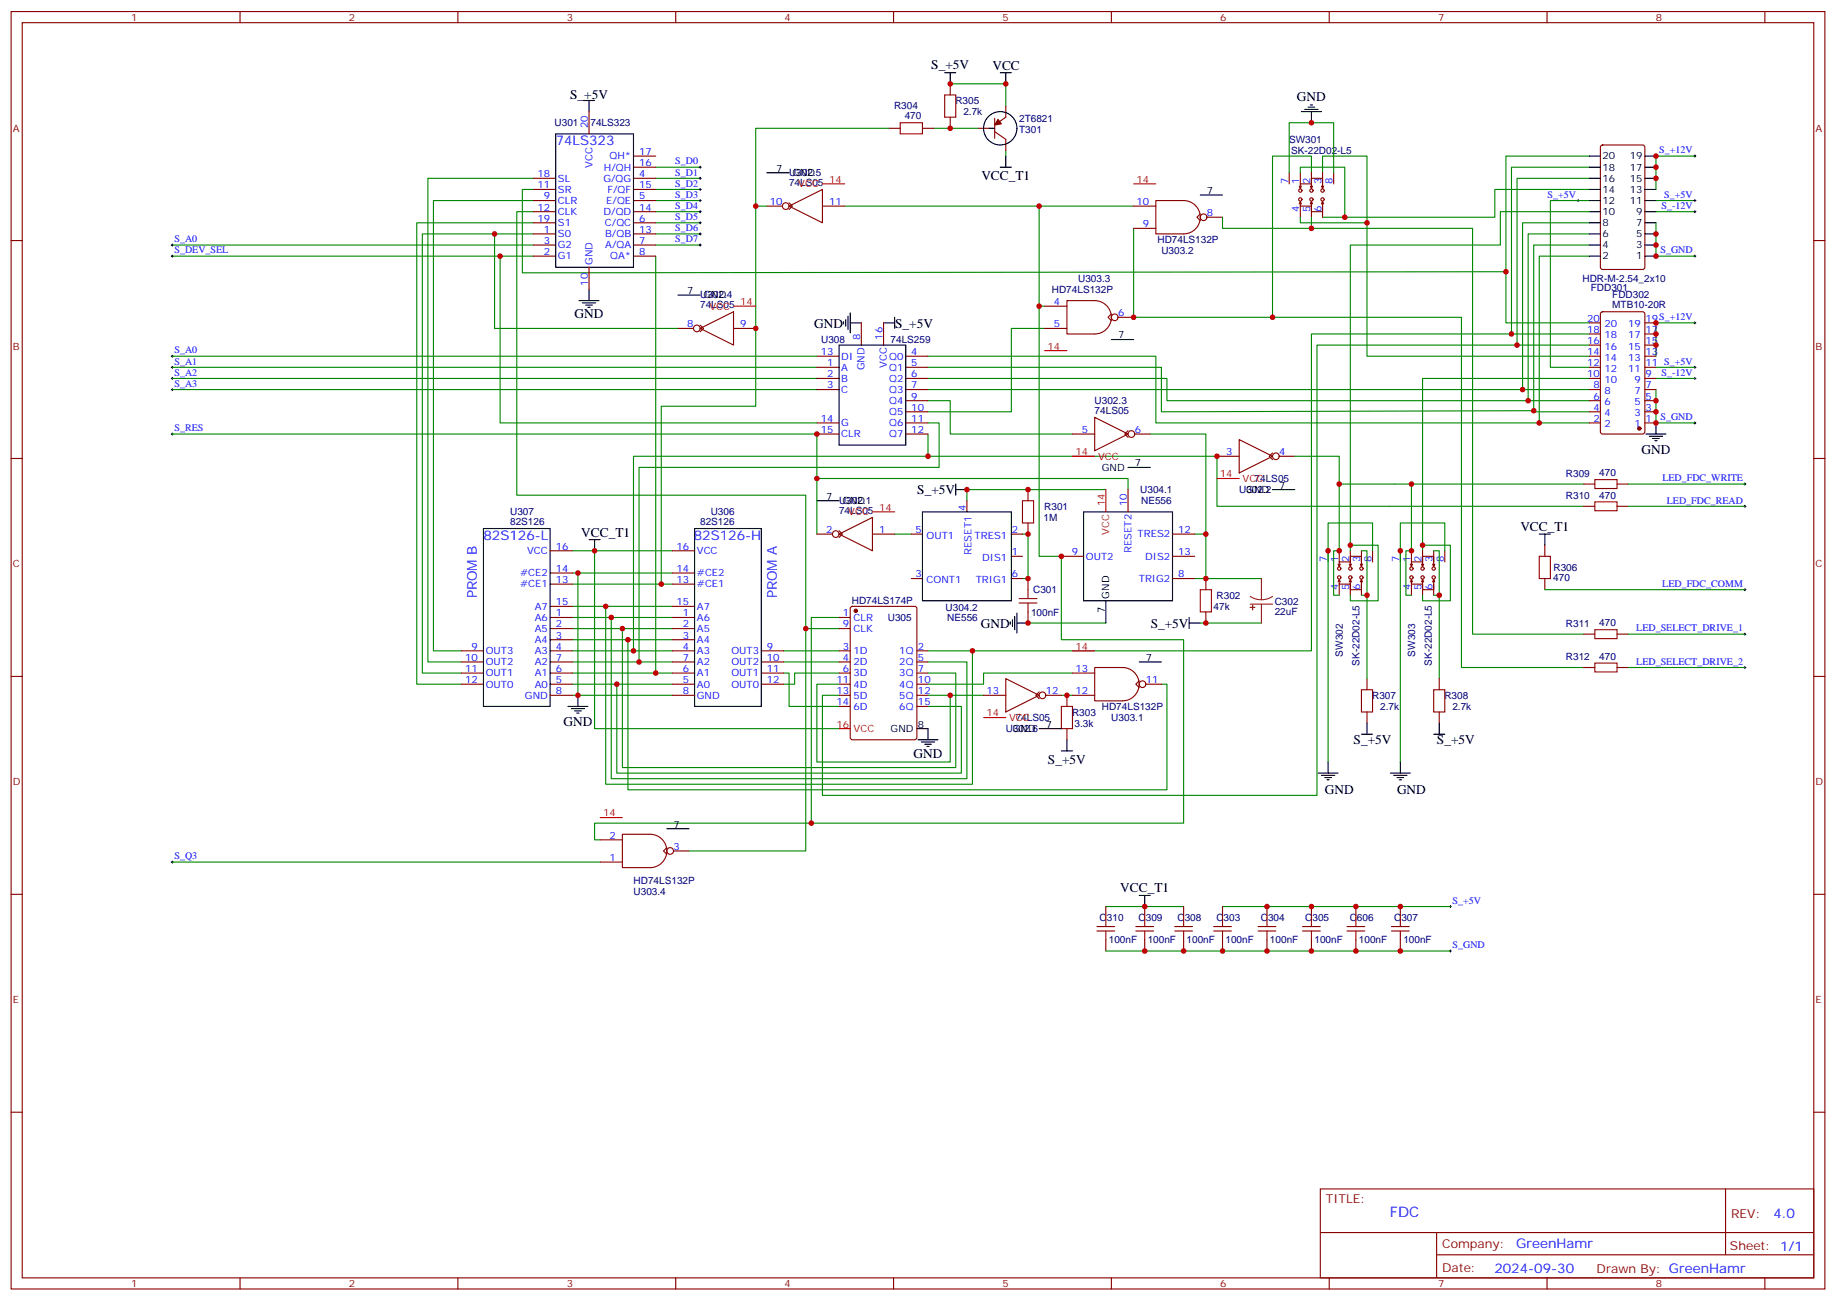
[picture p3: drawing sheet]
<svg xmlns="http://www.w3.org/2000/svg" width="583mm" height="413mm" viewBox="0 0 583 413" stroke-linecap="round" stroke-linejoin="round" font-family="sans-serif">
<g fill="none" stroke="#870000" stroke-width=".35">
<path d="M3.5 3.7h575.8v405.3h-575.8zM7.1 7.2h568.6v398.3h-568.6zM76.2 3.7v3.5M145.3 3.7v3.5M214.5 3.7v3.5M283.6 3.7v3.5M352.8 3.7v3.5M421.9 3.7v3.5M491.1 3.7v3.5M560.2 3.7v3.5M187 35.4v7.1M301.6 26.6v3.5"/>
<path d="M301.6 37.2v3.5M315.7 37.5v6.4M319.3 33.7v3.5l-3.6 2.5M169.3 56.6h7.1M201.1 53.1h7M201.1 56.6h7M201.1 49.5h7M282.2 40.7h3.6M292.8 40.7h3.5M310.4 40.7h3.6M315.7 41.8l3.6 2.4v3.6M409.2 54.8v3.5"/>
<path d="M412.4 59.1l.3 .7M412.7 54.8v3.5M413.1 59.1l-.4 .7M415.9 59.1l.4 .7M416.3 54.8v3.5v-1.7h3.5v3.2l.4-.7M416.6 59.1l-.3 .7v-1.5h-3.6v1.5M419.5 59.1l.3 .7M419.8 54.8v3.5M423.3 54.8v3.5M508.2 46.2l.5-.2h12.7l.7 .4v38.4l-.5 .7h-12.9l-.6-.4-.1-38.4zM3.5 76.3h3.6M169.3 60.1h7.1"/>
<path d="M169.3 63.6h7.1M169.3 67.2h7.1M169.3 70.7h7.1M169.3 74.2h7.1M169.3 77.8h7.1M201.1 60.1h7M201.1 63.6h7M201.1 67.2h7M201.1 70.7h7M201.1 74.2h7M201.1 77.8h7M243.4 65.4h5"/>
<path d="M250.5 65.4l10.6-5.3v10.6zM250.5 64.3l1 1.1-1 1.1M261.1 65.4h7M359.8 65.4h7.1M359.8 72.5h7.1M366.9 63.6h8.8a5.3 5.3 0 0 1 5.3 5.3 5.3 5.3 0 0 1-5.3 5.3h-8.8zM381 67.9l-1.1 1 1.1 1.1M383.1 68.9h5M412.7 64v1.4h3.6v-1.4l.3 .7M412.7 65.4v3.5M412.7 64l.4 .7M412.7 64l-.3 .7"/>
<path d="M416.3 64l-.4 .7M419.8 65.4v3.5M419.8 64l-.3 .7M420.2 64.7l-.4-.7v3.2h-3.5v-1.8v3.5M575.7 76.3h3.6M169.3 81.3h7.1M187 84.8v7.1M201.1 81.3h7M331.6 97.2h7.1M338.7 95.4h8.8a5.3 5.3 0 0 1 5.3 5.3 5.3 5.3 0 0 1-5.3 5.3h-8.8zM352.8 99.6l-1.1 1.1 1.1 1M508.2 99.1l.5-.2h12.7l.7 .4v37.7l-.5 .7h-12.9l-.6-.4-.1-37.7z"/>
<path d="M215.2 104.2h4.9M222.2 104.2l10.6-5.3v10.6zM222.2 103.2l1.1 1-1.1 1.1M232.8 104.2h7.1M259.3 116.6h7M259.3 113h7M273.4 102.4v7.1M280.5 102.4v7.1M287.5 116.6h7.1M287.5 113h7.1M331.6 104.2h7.1M354.9 100.7h4.9"/>
<path d="M504.5 116.6h3.5M504.5 113h3.5M504.5 102.4h3.5M504.5 106h3.5M504.5 109.5h3.5M522.1 116.6h3.5M522.1 113h3.5M522.1 102.4h3.5M522.1 106h3.5M522.1 109.5h3.5M259.3 137.7h7M259.3 120.1h7"/>
<path d="M259.3 123.6h7M259.3 134.2h7M287.5 137.7h7.1M287.5 120.1h7.1M287.5 123.6h7.1M287.5 127.1h7.1M287.5 130.7h7.1M287.5 134.2h7.1M340.4 137.7h7.1M347.5 132.4l10.6 5.3-10.6 5.3zM358.1 136.7l-1.1 1 1.1 1.1M360.2 137.7h4.9"/>
<path d="M393.3 139.5l10.6 5.3-10.6 5.3zM504.5 120.1h3.5M504.5 123.6h3.5M504.5 127.1h3.5M504.5 130.7h3.5M504.5 134.2h3.5M522.1 120.1h3.5M522.1 123.6h3.5M522.1 127.1h3.5M522.1 130.7h3.5M522.1 134.2h3.5M3.5 145.5h3.6"/>
<path d="M306.9 158.9v3.5M326.3 155.4v3.5M358.1 155.4v7M386.3 144.8h7M403.9 143.7l-1 1.1 1 1M406 144.8h5M502.7 153.6h3.5M513.3 153.6h3.5M575.7 145.5h3.6M174.6 174.8h7.1M213.4 174.8h7.1M259.3 169.5h4.9"/>
<path d="M266.3 169.5l10.6-5.3v10.6zM266.3 168.4l1.1 1.1-1.1 1M276.9 169.5h7.1M289.3 169.5h3.5M321 176.5h3.6M321 169.5h3.6M326.3 165.9v3.6M336.9 176.5h7.1M372.2 176.5h7M372.2 169.5h7M421.6 174.8v3.5M424.7 179l.4 .7"/>
<path d="M425.1 174.8v3.5M425.4 179l-.3 .7M428.3 179l.3 .7M428.6 174.8v3.5v-1.8h3.6v3.2l.3-.7M429 179l-.4 .7v-1.4h-3.5v1.4M431.8 179l.4 .7M432.2 174.8v3.5M435.7 174.8v3.5M444.5 174.8v3.5M447.7 179l.3 .7M448 174.8v3.5M448.4 179l-.4 .7"/>
<path d="M451.2 179l.4 .7M451.6 174.8v3.5v-1.8h3.5v3.2l.3-.7M451.9 179l-.3 .7v-1.4h-3.6v1.4M454.7 179l.4 .7M455.1 174.8v3.5M458.6 174.8v3.5M490.4 173v3.5M502.7 160.7h3.5M513.3 160.7h3.5M174.6 195.9h7.1M174.6 199.5h7.1M174.6 192.4h7.1"/>
<path d="M174.6 185.3h7.1M174.6 181.8h7.1M213.4 195.9h7.1M213.4 199.5h7.1M213.4 192.4h7.1M213.4 185.3h7.1M213.4 181.8h7.1M266.3 195.9h3.6M266.3 199.5h3.6M270.1 192.6l.5-.2h19.7l.7 .4v41.2l-.4 .7h-20l-.7-.4v-41.2zM289.3 183.6h3.5M321 183.6h3.6"/>
<path d="M326.3 183.6v3.5M326.3 194.2v3.5M372.2 183.6h7M382.8 183.6v3.5M382.8 194.2v3.5M425.1 183.9v1.4h3.5v-1.4l.4 .7M425.1 185.3v3.6M425.1 183.9l.3 .7M425.1 183.9l-.4 .7M428.6 183.9l-.3 .7M432.2 185.3v3.6M432.2 183.9l-.4 .7"/>
<path d="M432.5 184.6l-.3-.7v3.2h-3.6v-1.8v3.6M448 183.9v1.4h3.6v-1.4l.3 .7M448 185.3v3.6M448 183.9l.4 .7M448 183.9l-.3 .7M451.6 183.9l-.4 .7M455.1 185.3v3.6M455.1 183.9l-.4 .7M455.4 184.6l-.3-.7v3.2h-3.5v-1.8v3.6M490.4 183.6v3.5M3.5 214.6h3.6M146.4 213.6h7.1"/>
<path d="M146.4 217.1h7.1M146.4 206.5h7.1M146.4 210h7.1M174.6 213.6h7.1M174.6 217.1h7.1M174.6 206.5h7.1M174.6 210h7.1M174.6 203h7.1M213.4 213.6h7.1M213.4 217.1h7.1M213.4 206.5h7.1M213.4 210h7.1"/>
<path d="M213.4 203h7.1M241.7 213.6h7M241.7 217.1h7M241.7 206.5h7M241.7 210h7M266.3 213.6h3.6M266.3 217.1h3.6M266.3 206.5h3.6M266.3 210h3.6M291 213.6h3.6M291 217.1h3.6M291 206.5h3.6"/>
<path d="M291 210h3.6M319.3 215.3l10.5 5.3-10.5 5.3zM329.8 219.6l-1 1 1 1.1M340.4 213.6h7.1M347.5 211.8h8.8a5.3 5.3 0 0 1 5.3 5.3 5.3 5.3 0 0 1-5.3 5.3h-8.8zM361.6 216l-1.1 1.1 1.1 1.1M363.7 217.1h5M433.9 215.3v3.6M456.8 215.3v3.6M502.7 201.2h3.5M502.7 211.8h3.5M513.3 201.2h3.5"/>
<path d="M513.3 211.8h3.5M575.7 214.6h3.6M174.6 220.6h7.1M213.4 220.6h7.1M266.3 220.6h3.6M266.3 224.2h3.6M291 220.6h3.6M291 224.2h3.6M312.2 220.6h7.1M332 220.6h4.9M338.7 220.6v3.6M338.7 231.2v3.5"/>
<path d="M340.4 220.6h7.1M433.9 225.9v3.5M456.8 225.9v3.5M190.5 273.5h7.1M190.5 266.5h7.1M197.6 264.7h8.8a5.3 5.3 0 0 1 5.3 5.3 5.3 5.3 0 0 1-5.3 5.3h-8.8zM211.7 269l-1.1 1 1.1 1.1M213.8 270h4.9M3.5 283.8h3.6M351 287.7v3.5M351 298.2v3.6M363.4 287.7v3.5"/>
<path d="M363.4 298.2v3.6M375.7 287.7v3.5M375.7 298.2v3.6M388.1 287.7v3.5M388.1 298.2v3.6M402.2 287.7v3.5M402.2 298.2v3.6M416.3 287.7v3.5M416.3 298.2v3.6M430.4 287.7v3.5M430.4 298.2v3.6M444.5 287.7v3.5"/>
<path d="M444.5 298.2v3.6M575.7 283.8h3.6M3.5 352.9h3.6M575.7 352.9h3.6M419.1 377.3h156.6v28.2h-156.6zM547.7 377.3v20.9M419.1 391.1h156.5M456 398.2h119.6M456 391.1v14.1M76.2 405.5v3.5M145.3 405.5v3.5M214.5 405.5v3.5"/>
<path d="M283.6 405.5v3.5M352.8 405.5v3.5M421.9 405.5v3.5M491.1 405.5v3.5M560.2 405.5v3.5"/>
<circle cx="249.4" cy="65.4" r="1.06"/>
<circle cx="382.1" cy="68.9" r="1.06"/>
<circle cx="412.7" cy="63.3" r=".53"/>
<circle cx="412.7" cy="60.5" r=".53"/>
<circle cx="416.3" cy="63.3" r=".53"/>
<circle cx="416.3" cy="60.5" r=".53"/>
<circle cx="419.8" cy="63.3" r=".53"/>
<circle cx="419.8" cy="60.5" r=".53"/>
<circle cx="221.2" cy="104.2" r="1.06"/>
<circle cx="353.8" cy="100.7" r="1.06"/>
<circle cx="359.1" cy="137.7" r="1.06"/>
<circle cx="405" cy="144.8" r="1.06"/>
<circle cx="265.3" cy="169.5" r="1.06"/>
<circle cx="425.1" cy="183.2" r=".53"/>
<circle cx="425.1" cy="180.4" r=".53"/>
<circle cx="428.6" cy="183.2" r=".53"/>
<circle cx="428.6" cy="180.4" r=".53"/>
<circle cx="432.2" cy="183.2" r=".53"/>
<circle cx="432.2" cy="180.4" r=".53"/>
<circle cx="448" cy="180.4" r=".53"/>
<circle cx="448" cy="183.2" r=".53"/>
<circle cx="451.6" cy="183.2" r=".53"/>
<circle cx="451.6" cy="180.4" r=".53"/>
<circle cx="455.1" cy="183.2" r=".53"/>
<circle cx="455.1" cy="180.4" r=".53"/>
<circle cx="362.7" cy="217.1" r="1.06"/>
<circle cx="330.9" cy="220.6" r="1.06"/>
<circle cx="212.7" cy="270" r="1.06"/>
</g>
<g fill="none" stroke="#000" stroke-width=".35">
<path d="M185.2 31.9h3.5M187 31.9v3.5M299.9 23.1h3.5M301.6 23.1v3.5M317.5 23.1h3.5M319.3 23.1v3.5M413.1 35.4h6.4M414.2 34.7h4.2M415.2 34h2.1M415.9 33.3h.7M416.3 35.4v3.5M176.4 42.5h24.7v42.3h-24.7z"/>
<path d="M243.4 54.8h7.1M314 40.7h1.7M317.5 53.1h3.5M319.3 49.5v3.6M504.5 53.1h3.5M504.5 56.6h3.5M504.5 49.5h3.5M522.1 53.1h3.5M522.1 56.6h3.5M522.1 49.5h3.5M381 61.9h7.1M504.5 77.8h3.5"/>
<path d="M504.5 74.2h3.5M504.5 70.7h3.5M504.5 67.2h3.5M504.5 63.6h3.5M504.5 60.1h3.5M522.1 77.8h3.5M522.1 74.2h3.5M522.1 70.7h3.5M522.1 67.2h3.5M522.1 63.6h3.5M522.1 60.1h3.5M183.8 95.4h6.3"/>
<path d="M184.9 96.1h4.2M185.9 96.8h2.1M186.6 97.5h.7M187 91.9v3.5M215.2 93.6h7M269.9 99.3v6.3M504.5 81.3h3.5M522.1 81.3h3.5M266.3 109.5h21.2v31.8h-21.2zM267.8 102.1v.7M268.5 101.4v2.1M269.2 100.3v4.3"/>
<path d="M269.9 102.4h3.5M280.5 102.4h3.5M284 100.7v3.5M352.8 107.7h7M522.5 137.7h6.3M523.5 138.4h4.3M524.6 139.1h2.1M525.3 139.8h.7M525.6 134.2v3.5M259.3 158.9h7M303.4 155.4h3.5M303.4 153.6v3.5"/>
<path d="M358.1 148.3h7M403.9 155.4h7.1M153.5 167.7h21.1v56.5h-21.1zM187 171.2h3.5M188.7 171.2v3.6M220.5 167.7h21.2v56.5h-21.2zM292.8 162.4h28.2v28.2h-28.2zM344 162.4h28.2v28.2h-28.2zM488.6 169.5h3.5M490.4 169.5v3.5M320.7 197.3v.7M321.4 196.6v2.2"/>
<path d="M322.1 195.6v4.2M322.8 197.7h3.5M322.8 194.5v6.4M351 190.6v7.1M377.5 197.7h3.5M377.5 195.9v3.6M361.6 210h7.1M180.3 224.2h6.3M181.3 224.9h4.3M182.4 225.6h2.1M183.1 226.3h.7M183.4 220.6v3.6"/>
<path d="M291 231.2h3.6v3.5M291.4 234.7h6.3M292.5 235.4h4.2M293.5 236.1h2.1M294.2 236.9h.7M329.8 231.2h7.1M336.9 238.3h3.5M338.7 234.7v3.6M432.2 233h3.5M433.9 229.4v3.6M455.1 233h3.5M456.8 229.4v3.6"/>
<path d="M418.4 245.3h6.3M419.5 246h4.2M420.5 246.7h2.1M421.2 247.4h.7M421.6 241.8v3.5M441.3 245.3h6.4M442.4 246h4.2M443.4 246.7h2.2M444.1 247.4h.8M444.5 241.8v3.5M211.7 263h7M361.6 284.1h3.5"/>
<path d="M363.4 284.1v3.6"/>
<circle cx="317.5" cy="40.7" r="5.3"/>
</g>
<g fill="none" stroke="#008700" stroke-width=".35">
<path d="M301.6 26.6h17.7v7.1M169.3 56.6h-33.5v153.4h10.6M208.1 56.6h14.1M208.1 53.1h14.1M282.2 40.7h-42.3v24.7M296.3 40.7h14.1M319.3 47.8v1.7M409.2 54.8v-15.9h14.1v15.9M412.7 54.8v-1.7h14.2v15.8M416.3 54.8v-5.3h-12.4v51.2h-44.1v-28.2M419.8 54.8v-5.3h14.1v63.5h70.6M504.5 56.6h-23v52.9h23"/>
<path d="M504.5 53.1h-24.7v52.9h24.7M504.5 49.5h-26.5v52.9h26.5M538 49.5h-12.4v10.6M54.7 77.8h114.6M157 74.2v30h58.2M169.3 60.1h-3.5v26.5l312.2-.4M169.3 67.2h-5.3v89.9h91.8v42.4M169.3 63.6h-31.7v142.9h8.8M169.3 74.2h-35.2v139.4h12.3M169.3 70.7h-37v146.4h14.1M208.1 67.2h14.1M208.1 63.6h14.1"/>
<path d="M208.1 77.8h14.1M208.1 74.2h14.1M208.1 70.7h14.1M208.1 60.1h14.1M243.4 65.4h-3.5v63.5h-30v56.4M268.1 65.4h61.7v111.1h7.1v26.5h38.8v58.2h-118.2v-65.3h8.8M329.8 65.4h30M388.1 68.9v3.6h28.2v-3.6M412.7 68.9v1.8h21.2M416.3 72.5h51.1v128.7h35.3M504.5 60.1h-30v8.8h-54.7M504.5 63.6h-12.4v53h12.4"/>
<path d="M504.5 77.8h-17.7v52.9h17.7M504.5 74.2h-19.4v52.9h19.4M504.5 70.7h-21.2v52.9h21.2M504.5 67.2h-28.3v10.6h-47.6v97M525.6 70.7v10.6h12.4M525.6 67.2h12.4M525.6 63.6h12.4M54.7 81.3h114.6M158.7 81.3v52.9h100.6M208.1 81.3v132.3M329.8 97.2h1.8M504.5 81.3h-15.9v52.9h15.9"/>
<path d="M54.7 116.6h204.6M54.7 113h204.6M294.6 116.6h74.1v14.1l118.1-.4M294.6 113h72.3v21.2h121.7M331.6 104.2h-10.6v26.5h-26.4M403.9 100.7h60v111.1h38.8M479.8 106h-63.5v100.5h-107.6M481.5 109.5h-63.5v142.9h-156.9v-31.8h5.2M525.6 116.6h12.4M538 102.4h-12.4v10.6M54.7 137.7h204.6v31.8M54.7 123.6h204.6"/>
<path d="M54.7 120.1h204.6M294.6 127.1h7v10.6h38.8M294.6 134.2h3.5v14.1h-95.3v61.7M294.6 137.7v7.1h-93.5v61.7M294.6 120.1h75.8v7h114.7M294.6 123.6h188.7M365.1 137.7h17.7v45.9h-3.6M504.5 120.1h-52.9v54.7M525.6 123.6v10.6h12.4M525.6 120.1h12.4M259.3 151.8h98.8v3.6M294.6 144.8h91.7v15.9h116.4"/>
<path d="M351 155.4h-44.1v3.5M411 144.8h14.1v30h-1.8v14.1h1.8M425.1 153.6h77.6M448 153.6v21.2h-1.7v14.1h1.7M516.8 153.6h37.1M181.7 174.8h31.7M188.7 174.8v56.4h77.6M284 169.5h5.3M324.6 169.5h1.7v14.1h-1.7M379.2 169.5h3.6M428.6 173h8.8v17.6h-8.8v-1.7M432.2 174.8h1.7v40.5"/>
<path d="M435.7 174.8v-8.9h-14.1v75.9M451.6 173h8.8v17.6h-8.8v-1.7M455.1 174.8h1.7v40.5M458.6 174.8v-8.9h-14.1v75.9M516.8 160.7h37.1M181.7 199.5h31.7M181.7 195.9h31.7M181.7 192.4h31.7M181.7 185.3h31.7M181.7 181.8h31.7M183.4 181.8v38.8M192.3 192.4v56.4h116.4v-42.3h-14.1"/>
<path d="M194 195.9v51.2h112.9v-37.1h-12.3M197.6 199.5v44.1h105.8v-30h-8.8M266.3 199.5h-10.5v70.5h-37.1M326.3 197.7h24.7M381 197.7h19.4M382.8 183.6h17.6M432.2 188.9h1.7M455.1 188.9h1.7M490.4 187.1h63.5M181.7 206.5h31.7M181.7 210h31.7M181.7 217.1h31.7"/>
<path d="M181.7 213.6h31.7M181.7 203h31.7M195.8 217.1v28.2h109.4v-21.1h-10.6M199.3 203v47.6h171.1v-33.5h-1.7M248.7 213.6h1.8v10.6h15.8M248.7 206.5h17.6M248.7 210h17.6M266.3 217.1h-7v24.7h42.3v-21.2h-7M266.3 213.6h-14.1v3.5h-3.5M340.4 213.6h-28.2v3.5h-17.6M516.8 211.8h37.1M516.8 201.2h37.1"/>
<path d="M181.7 220.6h31.7M301.6 220.6h10.6M336.9 220.6h3.5M54.7 273.5h135.8M257.5 261.2h-68.8v5.3h1.8M351 287.7h24.7M388.1 287.7h72.3M351 301.8h109.4"/>
</g>
<g fill="none" stroke="#a10000" stroke-width=".35">
<path d="M285.8 38.9h7v3.6h-7zM299.9 30.1h3.5v7.1h-3.5zM324.6 158.9h3.5v7h-3.5zM506.2 152.2h7.1v2.8h-7.1zM506.2 159.2h7.1v2.9h-7.1zM488.6 176.5h3.5v7.1h-3.5zM323.5 189.9h5.6M323.5 191.3h5.6M326.3 187.1v2.8M326.3 191.3v2.9M381 187.1h3.5v7.1h-3.5zM506.2 199.8h7.1v2.8h-7.1z"/>
<path d="M432.2 218.9h3.5v7h-3.5zM455.1 218.9h3.5v7h-3.5zM506.2 210.4h7.1v2.8h-7.1zM336.9 224.2h3.5v7h-3.5zM348.2 294h5.6M348.2 295.4h5.6M351 291.2v2.8M351 295.4v2.8M360.5 294h5.7M360.5 295.4h5.7M363.4 291.2v2.8M363.4 295.4v2.8"/>
<path d="M372.9 294h5.6M372.9 295.4h5.6M375.7 291.2v2.8M375.7 295.4v2.8M385.2 294h5.7M385.2 295.4h5.7M388.1 291.2v2.8M388.1 295.4v2.8M399.3 294h5.7M399.3 295.4h5.7M402.2 291.2v2.8M402.2 295.4v2.8"/>
<path d="M413.5 294h5.6M413.5 295.4h5.6M416.3 291.2v2.8M416.3 295.4v2.8M427.6 294h5.6M427.6 295.4h5.6M430.4 291.2v2.8M430.4 295.4v2.8M441.7 294h5.6M441.7 295.4h5.6M444.5 291.2v2.8M444.5 295.4v2.8"/>
</g>
<g fill="none" stroke="#000" stroke-width=".32">
<path d="M221.9 56.6h.7M221.9 53.1h.7M222.2 52.7v.7M222.2 56.2v.7M222.2 59.8v.7M537.6 49.5h.7M538 49.2v.7M54.3 77.8h.7M54.7 77.4v.7M221.9 63.6h.7M221.9 67.2h.7M221.9 77.8h.7"/>
<path d="M221.9 74.2h.7M221.9 70.7h.7M221.9 60.1h.7M222.2 63.3v.7M222.2 66.8v.7M222.2 70.3v.7M222.2 73.9v.7M222.2 77.4v.7M500.6 63.6h.7M500.9 63.3v.7M537.6 63.6h.7M537.6 67.2h.7"/>
<path d="M538 63.3v.7M538 66.8v.7M54.3 81.3h.7M54.7 80.9v.7M537.6 81.3h.7M538 80.9v.7M54.3 116.6h.7M54.3 113h.7M54.7 112.7v.7M54.7 116.2v.7M54.7 119.7v.7M537.6 116.6h.7"/>
<path d="M537.6 102.4h.7M538 102.1v.7M538 116.2v.7M538 119.7v.7M54.3 120.1h.7M54.3 137.7h.7M54.3 123.6h.7M54.7 123.3v.7M54.7 137.4v.7M537.6 120.1h.7M537.6 134.2h.7M538 133.8v.7"/>
<path d="M553.5 153.6h.7M553.9 153.2v.8M553.5 160.7h.7M553.9 160.3v.7M553.5 187.1h.7M553.9 186.8v.7M553.5 201.2h.7M553.5 211.8h.7M553.9 200.9v.7M553.9 211.5v.7M54.3 273.5h.7M54.7 273.2v.7"/>
<path d="M460 287.7h.7M460.4 287.3v.7M460 301.8h.7M460.4 301.4v.7"/>
</g>
<path d="M396.9 189.2l1.7 .8 1.8 .3M396.9 191.7h7M400.4 183.6v6.7M400.4 191.7v6M403.9 189.2l-1.6 .9-1.9 .2" fill="none" stroke="#8c2424" stroke-width=".35"/>
<g fill="#8c2424" stroke="#8c2424" stroke-width=".35">
<path d="M396.9 192.7l1.4 .1z"/>
<path d="M397.6 192.1v1.4z"/>
</g>
<path d="M261.1 58.3h7M359.8 58.3h7.1M232.8 97.2h7.1M331.6 111.3h7.1M340.4 144.8h7.1M351 155.4v7M386.3 151.8h7M276.9 162.4h7.1M340.4 206.5h7.1M266.3 231.2h3.6M312.2 227.7h7.1M190.5 259.4h7.1" fill="none" stroke="#f00" stroke-width=".35"/>
<g fill="#870000" stroke="#870000" stroke-width=".35">
<path d="M316.8 37.9l1.1 1.4-2.2 .4z"/>
<circle cx="271.6" cy="193.8" r=".53"/>
<circle cx="520.3" cy="136" r=".53"/>
</g>
<g fill="#c00">
<circle cx="363.4" cy="287.7" r=".88"/>
<circle cx="363.4" cy="301.8" r=".88"/>
<circle cx="375.7" cy="301.8" r=".88"/>
<circle cx="388.1" cy="301.8" r=".88"/>
<circle cx="444.5" cy="301.8" r=".88"/>
<circle cx="444.5" cy="287.7" r=".88"/>
<circle cx="430.4" cy="287.7" r=".88"/>
<circle cx="416.3" cy="287.7" r=".88"/>
<circle cx="402.2" cy="287.7" r=".88"/>
<circle cx="430.4" cy="301.8" r=".88"/>
<circle cx="416.3" cy="301.8" r=".88"/>
<circle cx="402.2" cy="301.8" r=".88"/>
<circle cx="382.8" cy="183.6" r=".88"/>
<circle cx="382.8" cy="197.7" r=".88"/>
<circle cx="382.8" cy="169.5" r=".88"/>
<circle cx="326.3" cy="197.7" r=".88"/>
<circle cx="326.3" cy="183.6" r=".88"/>
<circle cx="326.3" cy="155.4" r=".88"/>
<circle cx="326.3" cy="169.5" r=".88"/>
<circle cx="306.9" cy="155.4" r=".88"/>
<circle cx="259.3" cy="151.8" r=".88"/>
<circle cx="319.3" cy="26.6" r=".88"/>
<circle cx="301.6" cy="26.6" r=".88"/>
<circle cx="301.6" cy="40.7" r=".88"/>
<circle cx="239.9" cy="65.4" r=".88"/>
<circle cx="239.9" cy="104.2" r=".88"/>
<circle cx="209.9" cy="185.3" r=".88"/>
<circle cx="157" cy="74.2" r=".88"/>
<circle cx="158.8" cy="81.3" r=".88"/>
<circle cx="338.7" cy="220.6" r=".88"/>
<circle cx="257.5" cy="261.2" r=".88"/>
<circle cx="259.3" cy="137.7" r=".88"/>
<circle cx="202.8" cy="210" r=".88"/>
<circle cx="201.1" cy="206.5" r=".88"/>
<circle cx="308.7" cy="206.5" r=".88"/>
<circle cx="199.3" cy="203" r=".88"/>
<circle cx="301.6" cy="220.6" r=".88"/>
<circle cx="255.8" cy="199.5" r=".88"/>
<circle cx="525.6" cy="134.2" r=".88"/>
<circle cx="192.3" cy="192.4" r=".88"/>
<circle cx="194" cy="195.9" r=".88"/>
<circle cx="195.8" cy="217.1" r=".88"/>
<circle cx="197.6" cy="199.5" r=".88"/>
<circle cx="188.7" cy="174.8" r=".88"/>
<circle cx="183.4" cy="220.6" r=".88"/>
<circle cx="183.4" cy="181.8" r=".88"/>
<circle cx="208.1" cy="213.6" r=".88"/>
<circle cx="488.6" cy="134.2" r=".88"/>
<circle cx="486.8" cy="130.3" r=".88"/>
<circle cx="485.1" cy="127.1" r=".88"/>
<circle cx="483.3" cy="123.6" r=".88"/>
<circle cx="481.5" cy="109.5" r=".88"/>
<circle cx="479.8" cy="106" r=".88"/>
<circle cx="478" cy="86.2" r=".88"/>
<circle cx="336.9" cy="176.5" r=".88"/>
<circle cx="329.8" cy="65.4" r=".88"/>
<circle cx="329.8" cy="97.2" r=".88"/>
<circle cx="359.8" cy="100.7" r=".88"/>
<circle cx="426.9" cy="68.9" r=".88"/>
<circle cx="433.9" cy="70.7" r=".88"/>
<circle cx="416.3" cy="38.9" r=".88"/>
<circle cx="421.6" cy="174.8" r=".88"/>
<circle cx="425.1" cy="153.6" r=".88"/>
<circle cx="386.3" cy="144.8" r=".88"/>
<circle cx="294.6" cy="144.8" r=".88"/>
<circle cx="444.5" cy="174.8" r=".88"/>
<circle cx="448" cy="153.6" r=".88"/>
<circle cx="416.3" cy="72.5" r=".88"/>
<circle cx="403.9" cy="100.7" r=".88"/>
<circle cx="525.6" cy="49.5" r=".88"/>
<circle cx="525.6" cy="53.1" r=".88"/>
<circle cx="525.6" cy="56.6" r=".88"/>
<circle cx="525.6" cy="74.2" r=".88"/>
<circle cx="525.6" cy="77.8" r=".88"/>
<circle cx="525.6" cy="81.3" r=".88"/>
<circle cx="525.6" cy="130.7" r=".88"/>
<circle cx="525.6" cy="127.1" r=".88"/>
<circle cx="525.6" cy="109.5" r=".88"/>
<circle cx="525.6" cy="106" r=".88"/>
<circle cx="525.6" cy="102.4" r=".88"/>
<circle cx="456.8" cy="188.9" r=".88"/>
<circle cx="433.9" cy="188.9" r=".88"/>
<circle cx="448" cy="174.8" r=".88"/>
<circle cx="425.1" cy="174.8" r=".88"/>
<circle cx="428.6" cy="173" r=".88"/>
<circle cx="451.6" cy="173" r=".88"/>
</g>
<text font-size="4.6" fill="#00f" x="441.2" y="386.3">FDC</text>
<g font-size="4.2">
<text x="295.6" y="22">S_+5V</text>
<text x="315" y="22.4">VCC</text>
<text x="181" y="31.5">S_+5V</text>
<text x="411.7" y="32.2">GND</text>
<text x="311.5" y="57">VCC_T1</text>
<text x="182.4" y="101">GND</text>
<text x="258.4" y="103.9">GND</text>
<text x="284.2" y="103.9">S_+5V</text>
<text x="521.1" y="144">GND</text>
<text x="291.2" y="156.8">S_+5V</text>
<text x="184.5" y="170.5">VCC_T1</text>
<text x="482.6" y="168.4">VCC_T1</text>
<text x="311.4" y="199.2">GND</text>
<text x="365.3" y="199.2">S_+5V</text>
<text x="178.9" y="230.3">GND</text>
<text x="429.7" y="236.2">S_+5V</text>
<text x="456.1" y="236.2">S_+5V</text>
<text x="290" y="240.4">GND</text>
<text x="332.7" y="242.4">S_+5V</text>
<text x="420.5" y="252.1">GND</text>
<text x="443.4" y="252.1">GND</text>
<text x="355.6" y="283">VCC_T1</text>
</g>
<g font-size="4.2" fill="#00f">
<text x="176.4" y="46">74LS323</text>
<text x="153.5" y="171.2">82S126-L</text>
<text x="220.2" y="171.2">82S126-H</text>
<text x="151.4" y="189.9" transform="rotate(-90 151.4 189.9)">PROM B</text>
<text x="246.6" y="189.9" transform="rotate(-90 246.6 189.9)">PROM A</text>
<text x="562.9" y="386.5">4.0</text>
<text x="481.3" y="396.1">GreenHamr</text>
<text x="474.4" y="403.9">2024-09-30</text>
</g>
<g font-size="3.9" fill="#800">
<text x="420.9" y="381.8">TITLE:</text>
<text x="549.5" y="386.5">REV:</text>
<text x="457.8" y="396">Company:</text>
<text x="549.1" y="396.7">Sheet: 1/1</text>
<text x="457.8" y="403.7">Date:</text>
<text x="506.8" y="403.8">Drawn By: GreenHamr</text>
</g>
<g font-size="3.2" fill="#800">
<text x="41.6" y="6.7">1</text>
<text x="110.8" y="6.7">2</text>
<text x="179.9" y="6.7">3</text>
<text x="249.1" y="6.7">4</text>
<text x="318.2" y="6.7">5</text>
<text x="387.3" y="6.7">6</text>
<text x="456.5" y="6.7">7</text>
<text x="525.6" y="6.7">8</text>
<text x="4.1" y="41.8">A</text>
<text x="576.3" y="41.8">A</text>
<text x="4.1" y="110.9">B</text>
<text x="576.3" y="110.9">B</text>
<text x="4.1" y="180.1">C</text>
<text x="576.3" y="180.1">C</text>
<text x="4.1" y="249.2">D</text>
<text x="576.3" y="249.2">D</text>
<text x="4.1" y="318.3">E</text>
<text x="576.3" y="318.3">E</text>
<text x="41.6" y="408.5">1</text>
<text x="110.8" y="408.5">2</text>
<text x="179.9" y="408.5">3</text>
<text x="249.1" y="408.5">4</text>
<text x="318.2" y="408.5">5</text>
<text x="387.3" y="408.5">6</text>
<text x="456.5" y="408.5">7</text>
<text x="525.6" y="408.5">8</text>
</g>
<g font-size="3.2" fill="#000080">
<text x="283.8" y="34.7">R304</text>
<text x="303.3" y="33.1">R305</text>
<text x="176" y="40.1">U301</text>
<text x="187.4" y="40.1">74LS323</text>
<text x="287.2" y="37.9">470</text>
<text x="305.8" y="36.6">2.7k</text>
<text x="323.5" y="38.7">2T6821</text>
<text x="323.5" y="42.1">T301</text>
<text x="409.2" y="45.4">SW301</text>
<text x="409.8" y="48.9">SK-22D02-L5</text>
<text x="250.5" y="59.1">74LS05</text>
<text x="250.5" y="55.8">U302.5</text>
<text x="367.4" y="77.1">HD74LS132P</text>
<text x="368.6" y="80.7">U303.2</text>
<text x="342.2" y="89.3">U303.3</text>
<text x="502.3" y="89.5">HDR-M-2.54_2x10</text>
<text x="222.2" y="94.6">U302.4</text>
<text x="333.9" y="93">HD74LS132P</text>
<text x="505" y="92.3">FDD301</text>
<text x="511.8" y="94.7">FDD302</text>
<text x="222.2" y="97.9">74LS05</text>
<text x="511.8" y="97.9">MTB10-20R</text>
<text x="260.6" y="108.9">U308</text>
<text x="282.7" y="108.9">74LS259</text>
<text x="347.5" y="131.4">74LS05</text>
<text x="347.5" y="128.1">U302.3</text>
<text x="398.3" y="153">74LS05</text>
<text x="497.1" y="151.3">R309</text>
<text x="507.7" y="151.1">470</text>
<text x="266.3" y="159.9">U302.1</text>
<text x="331.5" y="161.8">R301</text>
<text x="362" y="156.5">U304.1</text>
<text x="362.2" y="160.1">NE556</text>
<text x="393.3" y="156.5">U302.2</text>
<text x="497.1" y="158.3">R310</text>
<text x="507.7" y="158.2">470</text>
<text x="161.9" y="166.7">82S126</text>
<text x="161.9" y="163.4">U307</text>
<text x="222.2" y="166.7">82S126</text>
<text x="225.6" y="163.4">U306</text>
<text x="266.3" y="163.1">74LS05</text>
<text x="331.3" y="165.4">1M</text>
<text x="493" y="184.4">470</text>
<text x="493.1" y="181.2">R306</text>
<text x="270.4" y="191.8">HD74LS174P</text>
<text x="328" y="188.3">C301</text>
<text x="386.2" y="190">R302</text>
<text x="404.6" y="191.8">C302</text>
<text x="281.8" y="197.1">U305</text>
<text x="300.2" y="193.8">U304.2</text>
<text x="300.7" y="197.1">NE556</text>
<text x="327.3" y="195.3">100nF</text>
<text x="385.2" y="193.6">47k</text>
<text x="404.6" y="195.1">22uF</text>
<text x="497.1" y="198.9">R311</text>
<text x="507.7" y="198.8">470</text>
<text x="426.3" y="208.3" transform="rotate(-90 426.3 208.3)">SW302</text>
<text x="449.2" y="208.3" transform="rotate(-90 449.2 208.3)">SW303</text>
<text x="497.1" y="209.5">R312</text>
<text x="507.7" y="209.3">470</text>
<text x="431.6" y="211.2" transform="rotate(-90 431.6 211.2)">SK-22D02-L5</text>
<text x="454.5" y="211.2" transform="rotate(-90 454.5 211.2)">SK-22D02-L5</text>
<text x="435.6" y="221.8">R307</text>
<text x="458.5" y="221.8">R308</text>
<text x="340.3" y="227.1">R303</text>
<text x="349.8" y="225.3">HD74LS132P</text>
<text x="438.1" y="225.3">2.7k</text>
<text x="461" y="225.3">2.7k</text>
<text x="319.2" y="232.4">U302.6</text>
<text x="322.4" y="228.9">74LS05</text>
<text x="341.1" y="230.6">3.3k</text>
<text x="352.8" y="228.8">U303.1</text>
<text x="201.1" y="280.5">HD74LS132P</text>
<text x="201.1" y="283.8">U303.4</text>
<text x="349.1" y="292.3">C310</text>
<text x="361.4" y="292.3">C309</text>
<text x="373.8" y="292.3">C308</text>
<text x="386.1" y="292.3">C303</text>
<text x="400.2" y="292.3">C304</text>
<text x="414.3" y="292.3">C305</text>
<text x="428.4" y="292.3">C606</text>
<text x="442.5" y="292.3">C307</text>
<text x="352" y="299.4">100nF</text>
<text x="364.3" y="299.4">100nF</text>
<text x="376.7" y="299.4">100nF</text>
<text x="389" y="299.4">100nF</text>
<text x="403.1" y="299.4">100nF</text>
<text x="417.2" y="299.4">100nF</text>
<text x="431.3" y="299.4">100nF</text>
<text x="445.5" y="299.4">100nF</text>
</g>
<g font-size="3.2" fill="#00f">
<text x="186.6" y="40.7" transform="rotate(-90 186.6 40.7)">20</text>
<text x="188" y="53.3" transform="rotate(-90 188 53.3)">VCC</text>
<text x="193.5" y="50.6">QH*</text>
<text x="202.8" y="52.7">16</text>
<text x="202.8" y="49.2">17</text>
<text x="214.3" y="52.2">S_D0</text>
<text x="526.7" y="48.6">S_+12V</text>
<text x="170.6" y="59.8">11</text>
<text x="170.6" y="56.2">18</text>
<text x="177.1" y="57.6">SL</text>
<text x="191.5" y="57.6">G/QG</text>
<text x="191.7" y="54.1">H/QH</text>
<text x="202.8" y="56.2">4</text>
<text x="202.8" y="59.8">15</text>
<text x="214.3" y="59.2">S_D2</text>
<text x="214.3" y="55.7">S_D1</text>
<text x="408.9" y="58.3" transform="rotate(-90 408.9 58.3)">7</text>
<text x="412.4" y="58.3" transform="rotate(-90 412.4 58.3)">1</text>
<text x="415.9" y="58.3" transform="rotate(-90 415.9 58.3)">2</text>
<text x="419.5" y="58.3" transform="rotate(-90 419.5 58.3)">3</text>
<text x="423" y="58.3" transform="rotate(-90 423 58.3)">8</text>
<text x="172.6" y="63.3">9</text>
<text x="177.1" y="64.7">CLR</text>
<text x="177.1" y="61.2">SR</text>
<text x="192.4" y="64.7">E/QE</text>
<text x="192.8" y="61.2">F/QF</text>
<text x="202.8" y="63.3">5</text>
<text x="214.3" y="62.8">S_D3</text>
<text x="244.3" y="65.1">10</text>
<text x="263.2" y="65.1">11</text>
<text x="360.7" y="65.1">10</text>
<text x="491.3" y="62.8">S_+5V</text>
<text x="528.3" y="62.8">S_+5V</text>
<text x="170.6" y="70.3">19</text>
<text x="170.6" y="66.8">12</text>
<text x="177.1" y="71.8">S1</text>
<text x="177.1" y="68.2">CLK</text>
<text x="191.5" y="68.2">D/QD</text>
<text x="192" y="71.8">C/QC</text>
<text x="202.8" y="66.8">14</text>
<text x="202.8" y="70.3">6</text>
<text x="214.3" y="69.8">S_D5</text>
<text x="214.3" y="66.3">S_D4</text>
<text x="383.1" y="68.6">8</text>
<text x="412.4" y="67.4" transform="rotate(-90 412.4 67.4)">4</text>
<text x="415.9" y="67.4" transform="rotate(-90 415.9 67.4)">5</text>
<text x="419.5" y="67.4" transform="rotate(-90 419.5 67.4)">6</text>
<text x="527.4" y="66.3">S_-12V</text>
<text x="55.4" y="76.9">S_A0</text>
<text x="172.6" y="77.4">3</text>
<text x="172.6" y="73.9">1</text>
<text x="177.1" y="75.3">S0</text>
<text x="192.1" y="75.3">B/QB</text>
<text x="202.8" y="73.9">13</text>
<text x="202.8" y="77.4">7</text>
<text x="214.3" y="76.9">S_D7</text>
<text x="214.3" y="73.3">S_D6</text>
<text x="362.8" y="72.1">9</text>
<text x="55.4" y="80.4">S_DEV_SEL</text>
<text x="172.6" y="80.9">2</text>
<text x="177.1" y="82.3">G1</text>
<text x="177.1" y="78.8">G2</text>
<text x="192.1" y="78.8">A/QA</text>
<text x="193.7" y="82.3">QA*</text>
<text x="202.8" y="80.9">8</text>
<text x="527.1" y="80.4">S_GND</text>
<text x="188" y="84.1" transform="rotate(-90 188 84.1)">GND</text>
<text x="186.6" y="90.6" transform="rotate(-90 186.6 90.6)">10</text>
<text x="334.5" y="96.8">4</text>
<text x="354.9" y="100.3">6</text>
<text x="218.1" y="103.9">8</text>
<text x="234.9" y="103.9">9</text>
<text x="273" y="107.7" transform="rotate(-90 273 107.7)">8</text>
<text x="280.1" y="107.7" transform="rotate(-90 280.1 107.7)">16</text>
<text x="334.5" y="103.9">5</text>
<text x="503.8" y="102.1">20</text>
<text x="503.8" y="105.6">18</text>
<text x="509.3" y="103.9">20</text>
<text x="509.3" y="107.4">18</text>
<text x="516.8" y="107.4">17</text>
<text x="516.8" y="103.9">19</text>
<text x="522.3" y="105.6">17</text>
<text x="522.3" y="102.1">19S_+12V</text>
<text x="55.4" y="112.1">S_A0</text>
<text x="260.6" y="112.7">13</text>
<text x="289.3" y="112.7">4</text>
<text x="503.8" y="109.1">16</text>
<text x="503.8" y="112.7">14</text>
<text x="509.3" y="110.9">16</text>
<text x="516.8" y="110.9">15</text>
<text x="522.3" y="112.7">13</text>
<text x="522.3" y="109.1">15</text>
<text x="55.4" y="119.2">S_A2</text>
<text x="55.4" y="115.7">S_A1</text>
<text x="262.6" y="116.2">1</text>
<text x="262.6" y="119.7">2</text>
<text x="267.1" y="117.6">A</text>
<text x="267.1" y="114.1">DI</text>
<text x="274.5" y="117.5" transform="rotate(-90 274.5 117.5)">GND</text>
<text x="281.5" y="116.8" transform="rotate(-90 281.5 116.8)">VCC</text>
<text x="282.3" y="114.1">Q0</text>
<text x="282.3" y="117.6">Q1</text>
<text x="289.3" y="116.2">5</text>
<text x="289.3" y="119.7">6</text>
<text x="503.8" y="116.2">12</text>
<text x="503.8" y="119.7">10</text>
<text x="509.3" y="114.4">14</text>
<text x="509.3" y="118">12</text>
<text x="516.8" y="118">11</text>
<text x="516.8" y="114.4">13</text>
<text x="522.3" y="119.7">9</text>
<text x="522.3" y="116.2">11 S_+5V</text>
<text x="527.4" y="119.2">S_-12V</text>
<text x="55.4" y="122.7">S_A3</text>
<text x="262.6" y="123.3">3</text>
<text x="267.1" y="121.1">B</text>
<text x="267.1" y="124.7">C</text>
<text x="282.3" y="121.1">Q2</text>
<text x="282.3" y="124.7">Q3</text>
<text x="289.3" y="123.3">7</text>
<text x="505.8" y="123.3">8</text>
<text x="509.3" y="121.5">10</text>
<text x="509.3" y="125">8</text>
<text x="518.8" y="125">7</text>
<text x="518.8" y="121.5">9</text>
<text x="522.3" y="123.3">7</text>
<text x="282.3" y="128.2">Q4</text>
<text x="282.3" y="131.7">Q5</text>
<text x="289.3" y="126.8">9</text>
<text x="289.3" y="130.3">10</text>
<text x="505.8" y="126.8">6</text>
<text x="505.8" y="130.3">4</text>
<text x="509.3" y="128.6">6</text>
<text x="518.8" y="128.6">5</text>
<text x="522.3" y="130.3">3</text>
<text x="522.3" y="126.8">5</text>
<text x="55.4" y="136.8">S_RES</text>
<text x="260.6" y="133.8">14</text>
<text x="260.6" y="137.4">15</text>
<text x="267.1" y="135.3">G</text>
<text x="282.3" y="135.3">Q6</text>
<text x="289.3" y="133.8">11</text>
<text x="289.3" y="137.4">12</text>
<text x="343.4" y="137.4">5</text>
<text x="360.2" y="137.4">6</text>
<text x="505.8" y="133.8">2</text>
<text x="509.3" y="132.1">4</text>
<text x="509.3" y="135.6">2</text>
<text x="518.8" y="135.6">1</text>
<text x="518.8" y="132.1">3</text>
<text x="522.3" y="133.8">1</text>
<text x="527.1" y="133.3">S_GND</text>
<text x="267.1" y="138.8">CLR</text>
<text x="282.3" y="138.8">Q7</text>
<text x="389.2" y="144.4">3</text>
<text x="406" y="144.4">4</text>
<text x="527.7" y="152.7">LED_FDC_WRITE</text>
<text x="357.7" y="160.7" transform="rotate(-90 357.7 160.7)">10</text>
<text x="529.1" y="159.8">LED_FDC_READ</text>
<text x="306.6" y="162.2" transform="rotate(-90 306.6 162.2)">4</text>
<text x="262.2" y="169.1">2</text>
<text x="279" y="169.1">1</text>
<text x="290.6" y="169.1">5</text>
<text x="294.1" y="170.9">OUT1</text>
<text x="309.4" y="170.9">TRES1</text>
<text x="321.2" y="169.1">2</text>
<text x="361.1" y="170.5">TRES2</text>
<text x="373.9" y="169.1">12</text>
<text x="167.3" y="175.8">VCC</text>
<text x="176.4" y="174.4">16</text>
<text x="214.7" y="174.4">16</text>
<text x="221.2" y="175.8">VCC</text>
<text x="308.3" y="176.1" transform="rotate(-90 308.3 176.1)">RESET1</text>
<text x="311.8" y="177.9">DIS1</text>
<text x="321.2" y="176.2">1</text>
<text x="340.2" y="176.2">9</text>
<text x="344.7" y="177.6">OUT2</text>
<text x="359.1" y="175.5" transform="rotate(-90 359.1 175.5)">RESET2</text>
<text x="363.5" y="177.6">DIS2</text>
<text x="373.9" y="176.2">13</text>
<text x="421.2" y="178.3" transform="rotate(-90 421.2 178.3)">7</text>
<text x="424.7" y="178.3" transform="rotate(-90 424.7 178.3)">1</text>
<text x="428.3" y="178.3" transform="rotate(-90 428.3 178.3)">2</text>
<text x="431.8" y="178.3" transform="rotate(-90 431.8 178.3)">3</text>
<text x="435.3" y="178.3" transform="rotate(-90 435.3 178.3)">8</text>
<text x="444.1" y="178.3" transform="rotate(-90 444.1 178.3)">7</text>
<text x="447.7" y="178.3" transform="rotate(-90 447.7 178.3)">1</text>
<text x="451.2" y="178.3" transform="rotate(-90 451.2 178.3)">2</text>
<text x="454.7" y="178.3" transform="rotate(-90 454.7 178.3)">3</text>
<text x="458.3" y="178.3" transform="rotate(-90 458.3 178.3)">8</text>
<text x="165.1" y="182.9">#CE2</text>
<text x="176.4" y="185">13</text>
<text x="176.4" y="181.5">14</text>
<text x="214.7" y="185">13</text>
<text x="214.7" y="181.5">14</text>
<text x="221.2" y="182.9">#CE2</text>
<text x="290.6" y="183.2">3</text>
<text x="294.1" y="185">CONT1</text>
<text x="309.7" y="185">TRIG1</text>
<text x="321.2" y="183.2">6</text>
<text x="361.5" y="184.6">TRIG2</text>
<text x="373.9" y="183.2">8</text>
<text x="165.1" y="186.4">#CE1</text>
<text x="221.2" y="186.4">#CE1</text>
<text x="424.7" y="187.4" transform="rotate(-90 424.7 187.4)">4</text>
<text x="428.3" y="187.4" transform="rotate(-90 428.3 187.4)">5</text>
<text x="431.8" y="187.4" transform="rotate(-90 431.8 187.4)">6</text>
<text x="447.7" y="187.4" transform="rotate(-90 447.7 187.4)">4</text>
<text x="451.2" y="187.4" transform="rotate(-90 451.2 187.4)">5</text>
<text x="454.7" y="187.4" transform="rotate(-90 454.7 187.4)">6</text>
<text x="527.7" y="186.2">LED_FDC_COMM</text>
<text x="169.7" y="197">A6</text>
<text x="169.7" y="193.5">A7</text>
<text x="176.4" y="195.6">1</text>
<text x="176.4" y="192.1">15</text>
<text x="214.7" y="192.1">15</text>
<text x="216.7" y="195.6">1</text>
<text x="221.2" y="197">A6</text>
<text x="221.2" y="193.5">A7</text>
<text x="267.5" y="195.6">1</text>
<text x="270.9" y="197">CLR</text>
<text x="169.7" y="200.5">A5</text>
<text x="176.4" y="199.1">2</text>
<text x="176.4" y="202.6">3</text>
<text x="216.7" y="199.1">2</text>
<text x="216.7" y="202.6">3</text>
<text x="221.2" y="200.5">A5</text>
<text x="267.5" y="199.1">9</text>
<text x="270.9" y="200.5">CLK</text>
<text x="519.4" y="200.3">LED_SELECT_DRIVE_1</text>
<text x="147.7" y="209.7">10</text>
<text x="149.7" y="206.2">9</text>
<text x="154.2" y="207.6">OUT3</text>
<text x="169.7" y="204">A4</text>
<text x="169.7" y="207.6">A3</text>
<text x="176.4" y="206.2">4</text>
<text x="176.4" y="209.7">7</text>
<text x="216.7" y="206.2">4</text>
<text x="216.7" y="209.7">7</text>
<text x="221.2" y="204">A4</text>
<text x="221.2" y="207.6">A3</text>
<text x="232.2" y="207.6">OUT3</text>
<text x="243.4" y="209.7">10</text>
<text x="243.4" y="206.2">9</text>
<text x="267.5" y="206.2">3</text>
<text x="267.5" y="209.7">4</text>
<text x="270.9" y="207.6">1D</text>
<text x="285.5" y="207.6">1Q</text>
<text x="291.4" y="206.2">2</text>
<text x="291.4" y="209.7">5</text>
<text x="147.7" y="213.2">11</text>
<text x="154.2" y="214.6">OUT1</text>
<text x="154.2" y="211.1">OUT2</text>
<text x="169.7" y="214.6">A1</text>
<text x="169.7" y="211.1">A2</text>
<text x="176.4" y="213.2">6</text>
<text x="216.7" y="213.2">6</text>
<text x="221.2" y="214.6">A1</text>
<text x="221.2" y="211.1">A2</text>
<text x="232.2" y="214.6">OUT1</text>
<text x="232.2" y="211.1">OUT2</text>
<text x="243.4" y="213.2">11</text>
<text x="267.5" y="213.2">6</text>
<text x="270.9" y="211.1">2D</text>
<text x="270.9" y="214.6">3D</text>
<text x="285.5" y="211.1">2Q</text>
<text x="285.5" y="214.6">3Q</text>
<text x="291.4" y="213.2">7</text>
<text x="341.3" y="213.2">13</text>
<text x="519.4" y="210.9">LED_SELECT_DRIVE_2</text>
<text x="147.7" y="216.7">12</text>
<text x="154.2" y="218.2">OUT0</text>
<text x="166.6" y="221.7">GND</text>
<text x="169.7" y="218.2">A0</text>
<text x="176.4" y="216.7">5</text>
<text x="176.4" y="220.3">8</text>
<text x="216.7" y="216.7">5</text>
<text x="216.7" y="220.3">8</text>
<text x="221.2" y="218.2">A0</text>
<text x="221.2" y="221.7">GND</text>
<text x="232.2" y="218.2">OUT0</text>
<text x="243.4" y="216.7">12</text>
<text x="265.5" y="216.7">11</text>
<text x="265.5" y="220.3">13</text>
<text x="270.9" y="218.2">4D</text>
<text x="270.9" y="221.7">5D</text>
<text x="285.5" y="218.2">4Q</text>
<text x="285.5" y="221.7">5Q</text>
<text x="291.4" y="216.7">10</text>
<text x="291.4" y="220.3">12</text>
<text x="313.1" y="220.3">13</text>
<text x="332" y="220.3">12</text>
<text x="341.3" y="220.3">12</text>
<text x="363.7" y="216.7">11</text>
<text x="265.5" y="223.8">14</text>
<text x="270.9" y="225.2">6D</text>
<text x="285.5" y="225.2">6Q</text>
<text x="291.4" y="223.8">15</text>
<text x="193.4" y="266.1">2</text>
<text x="213.8" y="269.7">3</text>
<text x="55.4" y="272.7">S_Q3</text>
<text x="193.4" y="273.2">1</text>
<text x="461.1" y="286.8">S_+5V</text>
<text x="461.1" y="300.9">S_GND</text>
</g>
<g font-size="3.2">
<text x="508.7" y="50.6">20</text>
<text x="517.4" y="50.6">19</text>
<text x="246.3" y="54.5">7</text>
<text x="251.5" y="55.9">GND</text>
<text x="508.7" y="57.6">16</text>
<text x="508.7" y="54.1">18</text>
<text x="517.4" y="57.6">15</text>
<text x="517.4" y="54.1">17</text>
<text x="383.1" y="61.5">7</text>
<text x="508.7" y="64.7">12</text>
<text x="508.7" y="61.2">14</text>
<text x="517.4" y="64.7">11</text>
<text x="517.4" y="61.2">13</text>
<text x="508.7" y="71.8">8</text>
<text x="508.7" y="68.2">10</text>
<text x="519.4" y="71.8">7</text>
<text x="519.4" y="68.2">9</text>
<text x="508.7" y="75.3">6</text>
<text x="519.4" y="75.3">5</text>
<text x="508.7" y="82.3">2</text>
<text x="508.7" y="78.8">4</text>
<text x="519.4" y="82.3">1</text>
<text x="519.4" y="78.8">3</text>
<text x="218.1" y="93.3">7</text>
<text x="223.3" y="94.7">GND</text>
<text x="354.9" y="107.4">7</text>
<text x="349.7" y="149.4">GND</text>
<text x="360.2" y="148">7</text>
<text x="406" y="155">7</text>
<text x="262.2" y="158.5">7</text>
<text x="267.4" y="159.9">GND</text>
<text x="395.6" y="156.4">GND</text>
<text x="352.1" y="189.9" transform="rotate(-90 352.1 189.9)">GND</text>
<text x="350.7" y="194.4" transform="rotate(-90 350.7 194.4)">7</text>
<text x="363.7" y="209.7">7</text>
<text x="282.7" y="232.3">GND</text>
<text x="291.4" y="230.9">8</text>
<text x="321.5" y="232.3">GND</text>
<text x="332" y="230.9">7</text>
<text x="213.8" y="262.6">7</text>
</g>
<g font-size="3.2" fill="#f00">
<text x="253.4" y="59.4">VCC</text>
<text x="263.2" y="58">14</text>
<text x="360.7" y="58">14</text>
<text x="225.2" y="98.2">VCC</text>
<text x="234.9" y="96.8">14</text>
<text x="332.5" y="110.9">14</text>
<text x="341.3" y="144.4">14</text>
<text x="348.5" y="145.8">VCC</text>
<text x="387.2" y="151.5">14</text>
<text x="394.4" y="152.9">VCC</text>
<text x="350.7" y="160.7" transform="rotate(-90 350.7 160.7)">14</text>
<text x="269.3" y="163.5">VCC</text>
<text x="279" y="162.1">14</text>
<text x="352.1" y="169.7" transform="rotate(-90 352.1 169.7)">VCC</text>
<text x="341.3" y="206.2">14</text>
<text x="313.1" y="227.3">14</text>
<text x="265.5" y="230.9">16</text>
<text x="270.9" y="232.3">VCC</text>
<text x="320.3" y="228.7">VCC</text>
<text x="191.4" y="259.1">14</text>
</g>
</svg>
